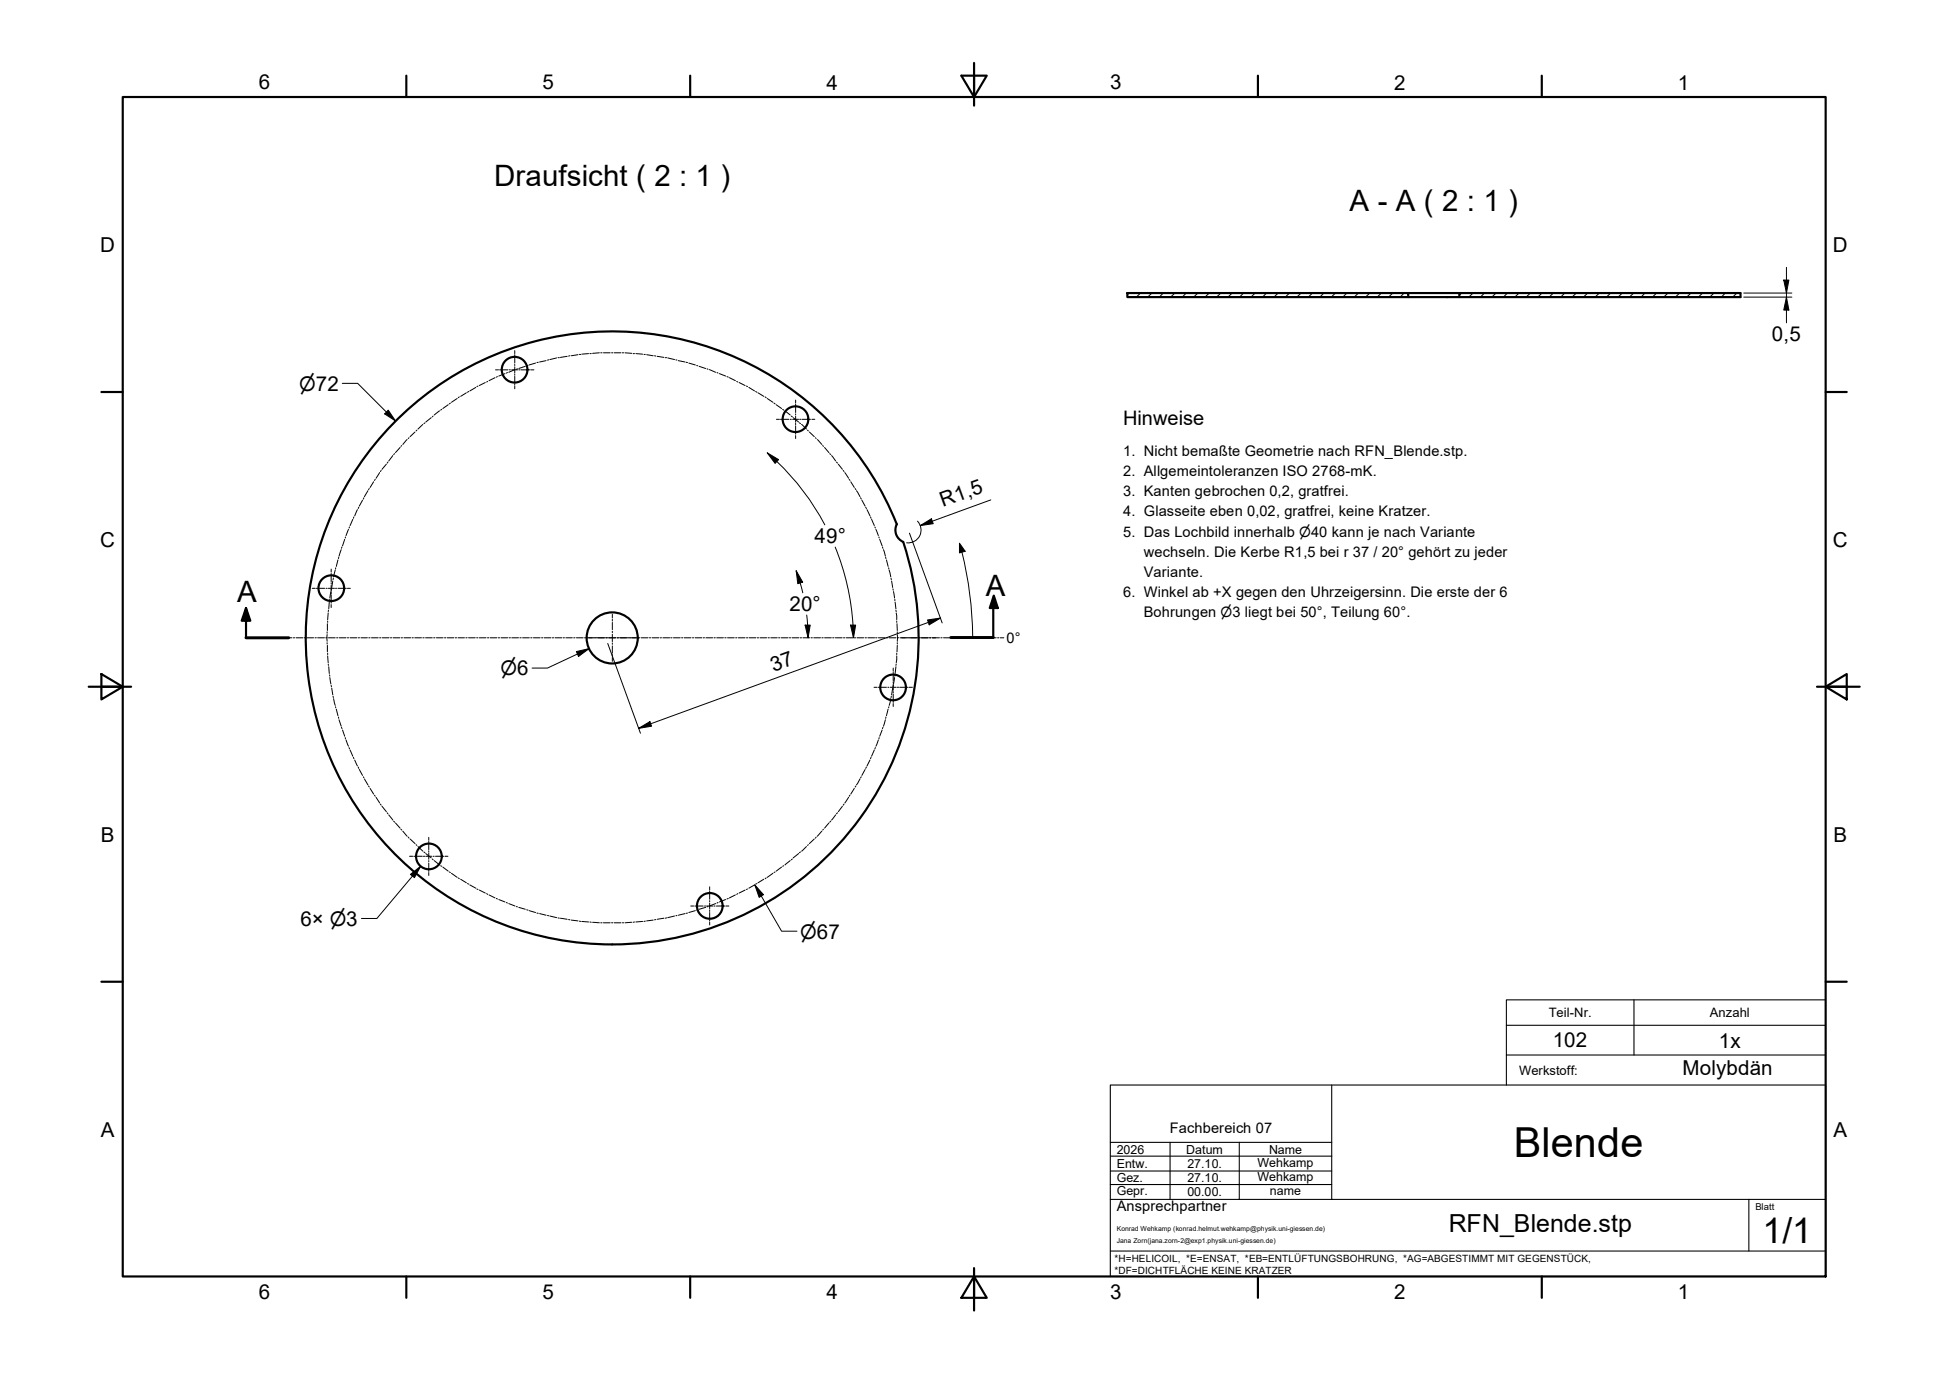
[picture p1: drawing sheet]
<svg xmlns="http://www.w3.org/2000/svg" width="458mm" height="322mm" viewBox="0 0 458 322" stroke-linecap="round" stroke-linejoin="round" font-family="sans-serif">
<!-- layer: BEMASSUNG -->
<g fill="#000">
<path d="M419 65.8h1.2l-.6 3zM419.6 69.8l.6 3h-1.2zM91.2 96.3l1.7 2.6-2.5-1.7zM180.2 106.3l2.7 1.6-.8 .9zM187 134l1.5 2.7-1.1 .4zM216.2 123.4l2.6-1.6 .4 1.2zM225.4 127.6l1.3 1.9-1.3 .3zM135.4 153l3-.7-2.5 1.9zM189.1 146.8h1.2l-.5 3zM199.8 146.8h1.2l-.5 3zM217.9 145.6l3-.5-2.7 1.6zM150 171.1l2.7-1.6 .3 1z"/>
<path d="M96.4 205.3l2.4-1.9-1.5 2.7zM177.3 207.8l2 2.3-1 .6z"/>
</g>
<!-- layer: SCHNITTLINIE -->
<path d="M57.8 142.8l1 3h-2zM233.4 139.9l1 2.9h-1.9z" fill="#000"/>
<!-- layer: BEMASSUNG -->
<g fill="none" stroke="#000" stroke-width=".23">
<path d="M409.6 68.8h11.3M409.6 69.8h11.3M419 65.8h1.2l-.6 3zM419.6 69.8l.6 3h-1.2zM419.6 62.8v13M80.4 90h3.6l8.9 8.9M91.2 96.3l1.7 2.6-2.5-1.7zM180.2 106.3l2.7 1.6-.8 .9zM180.2 106.3a57.9 57.9 0 0 1 13.5 17M232.7 117.4l-16.5 6M187 134l1.5 2.7-1.1 .4zM187 134l1 2.9"/>
<path d="M188 136.9l.6 2.3M196.2 128.5a58.1 58.1 0 0 1 4.3 21.3M213.6 125.2l7.7 21.1M215.5 122.4a3 3 0 0 1 .5 3.4 3 3 0 0 1-3.1 1.7M216.2 123.4l2.6-1.6 .4 1.2zM225.4 127.6l1.3 1.9-1.3 .3zM225.9 129.7a86 86 0 0 1 2.6 19.7M135.4 153l3-.7-2.5 1.9zM138.4 152.3l-9.8 4.6h-3.6M142.7 151.1l7.7 21.1M189.1 146.8h1.2l-.5 3zM189.5 144.4l.2 2.4"/>
<path d="M189.7 146.8l.1 3M199.8 146.8h1.2l-.5 3zM217.9 145.6l3-.5-2.7 1.6zM220.9 145.1l-70.9 26M150 171.1l2.7-1.6 .3 1zM96.4 205.3l2.4-1.9-1.5 2.7zM98.8 203.4l-10.3 12.3h-3.6M177.3 207.8l2 2.3-1 .6zM177.3 207.8l6.3 10.9h3.6"/>
</g>
<!-- layer: MITTELLINIE -->
<g fill="none" stroke="#000" stroke-width=".23">
<path d="M99.3 99.7l-1.1 1.1M99.8 99.3l-.2 .2M101.3 98.1l-1.3 1M101.7 97.7l-.2 .2M103.3 96.5l-1.3 1M103.8 96.1l-.3 .2M105.3 95l-1.3 .9M105.8 94.7l-.3 .2M107.4 93.6l-1.4 .9M107.9 93.2l-.3 .2M109.5 92.3l-1.3 .8M110.1 91.9l-.3 .2"/>
<path d="M111.8 91l-1.4 .8M112.3 90.7l-.3 .1M114 89.8l-1.4 .7M114.6 89.6l-.3 .1M116.3 88.7l-1.4 .7M116.4 86.9h.7M116.8 88.4l-.2 .2M117.3 86.9h.4M117.9 86.9h1.4M118.6 87.7l-1.4 .6M119.2 87.5l-.3 .1M119.6 86.9h.3"/>
<path d="M120.2 86.9h1.4M120.9 82.3v.7M120.9 83.3v.3M120.9 83.9v1.4M120.9 85.6v.2M120.9 86.2v1.4M120.9 87.8v.3M120.9 88.4v1.4M120.9 90.1v.2M120.9 90.6v.7M121 86.8l-1.5 .6M121.5 86.6l-.2 .1"/>
<path d="M121.9 86.9h.3M122.4 86.9h1.4M123.4 86l-1.5 .5M124 85.8l-.3 .1M124.1 86.9h.3M124.7 86.9h.7M125.8 85.3l-1.5 .4M126.4 85.1h-.3M128.3 84.7l-1.6 .3M128.9 84.5l-.3 .1M130.7 84.1l-1.5 .3M131.1 84h.3"/>
<path d="M133.2 83.7l-1.6 .2M133.9 83.6h-.4M135.8 83.3l-1.6 .3M136.1 83.2h.3M138.2 83l-1.5 .2M138.6 83h.3M140.8 82.9l-1.6 .1M141.1 82.9h.3M141.7 82.9h1.6M143.6 82.9h.4M144.3 82.9h1.6M146.2 82.9h.3"/>
<path d="M146.8 82.9l1.6 .1M148.7 83h.3M149.4 83l1.5 .2M151.3 83.2h.3M151.9 83.3l1.5 .3M153.7 83.6h.4M154.4 83.7l1.6 .2M156.3 84h.3M156.8 84.1l1.6 .3M158.7 84.5l.3 .1M159.3 84.7l1.6 .3M161.2 85.1h.3"/>
<path d="M161.8 85.3l1.5 .4M163.6 85.8l.3 .1M164.2 86l1.5 .5M166.1 86.6l.2 .1M166.6 86.8l1.5 .6M168.4 87.5l.3 .1M169 87.7l1.4 .6M170.8 88.4l.3 .2M171.3 88.7l1.4 .7M173 89.6l.3 .1M173.6 89.8l1.4 .7M175.3 90.7l.3 .1"/>
<path d="M175.9 91l1.3 .8M177.5 91.9l.3 .2M178.1 92.3l1.3 .8M179.7 93.2l.3 .2M180.2 93.6l1.3 .9M181.8 94.7l.3 .2M182.3 95l1.3 .9M182.4 98.5h.7M183.3 98.5h.3M183.8 96.1l.3 .2M183.9 98.5h1.4M184.4 96.5l1.2 1"/>
<path d="M185.6 98.5h.3M185.9 97.7l.2 .2M186.2 98.5h1.4M186.3 98.1l1.3 1M186.9 94v.7M186.9 94.9v.3M186.9 95.5v1.4M186.9 97.2v.3M186.9 97.8v1.4M186.9 99.4v.3M186.9 100v1.4M187.8 99.3l.2 .2"/>
<path d="M187.8 98.5h.4M188.3 99.7l1.1 1.1M188.4 98.5h1.4M190.1 98.5h.3M190.7 98.5h.7M83.9 119.7l-.6 1.4M84.3 119.1l-.2 .3M85.2 117.5l-.8 1.4M85.5 116.9l-.2 .3M86.4 115.2l-.8 1.4M86.7 114.7l-.1 .3M87.8 113.1l-.9 1.4"/>
<path d="M88.1 112.6l-.2 .2M89.2 111l-.9 1.3M89.5 110.5l-.2 .2M90.7 109l-1 1.2M91.1 108.5l-.2 .3M92.3 107l-1 1.3M92.7 106.5l-.2 .2M94 105.1l-1.1 1.2M94.4 104.6l-.2 .2M95.6 103.2l-1 1.2M96.1 102.8l-.2 .2M97.5 101.5l-1.2 1"/>
<path d="M97.9 101l-.2 .2M186.9 101.7v.3M186.9 102.3v.7M189.7 101l.2 .2M190.1 101.5l1.2 1M191.5 102.8l.2 .2M192 103.2l1 1.2M193.2 104.6l.2 .2M193.7 105.1l1 1.2M194.9 106.5l.2 .2M195.3 107l1 1.3M196.5 108.5l.2 .3"/>
<path d="M196.9 109l1 1.2M198.1 110.5l.1 .2M198.4 111l.9 1.3M199.5 112.6l.1 .2M199.8 113.1l.9 1.4M200.9 114.7l.1 .3M201.2 115.2l.8 1.4M202.1 116.9l.2 .3M202.4 117.5l.8 1.4M203.3 119.1l.2 .3M203.6 119.7l.7 1.4M73.3 138.2h.7"/>
<path d="M74.3 138.2h.3M74.9 138.2h1.4M76.6 138.2h.2M77.1 138.2h1.4M77.7 138.9l-.2 1.5M77.8 133.7v.7M77.8 134.7v.2M77.8 135.2v1.4M77.8 136.9v.2M77.8 137.5v1.4M77.8 139.1v.3M77.8 139.7v1.4"/>
<path d="M77.9 138.3l-.1 .3M78.2 136.4l-.3 1.6M78.3 135.8l-.1 .3M78.7 133.9l-.3 1.6M78.8 138.2h.3M78.9 133.3l-.1 .4M79.4 131.5l-.4 1.5M79.4 138.2h1.4M79.6 130.9l-.1 .3M80.1 129.1l-.5 1.5M80.3 128.4l-.1 .4M81 126.7l-.5 1.5"/>
<path d="M81 138.2h.3M81.2 126.1l-.1 .3M81.6 138.2h.7M81.9 124.3l-.6 1.5M82.1 123.7l-.1 .3M82.9 122l-.7 1.4M83.1 121.4l-.1 .3M204.5 121.4l.1 .3M204.7 122l.7 1.4M205.5 123.7l.1 .3M205.7 124.3l.6 1.5M206.4 126.1l.1 .3"/>
<path d="M206.6 126.7l.6 1.5M207.3 128.4l.1 .4M207.5 129.1l.5 1.5M208 130.9l.1 .3M208.2 131.5l.4 1.5M208.7 133.3l.1 .4M208.9 133.9l.3 1.6M209.3 135.8l.1 .3M209.4 136.4l.3 1.6M209.7 138.3l.1 .3M209.9 138.9l.2 1.5M67.8 149.8h.8"/>
<path d="M68.9 149.8h.3M69.5 149.8h1.6M71.4 149.8h.4M72.1 149.8h1.6M74 149.8h.3M74.6 149.8h1.6M76.5 149.8h.3M76.8 149v1.6M76.8 148.4v.3M76.8 150.9v.3M76.9 146.5v1.6M76.9 151.6v1.5"/>
<path d="M77 154l.1 1.6M77 145.8v.4M77 153.4v.3M77.1 143.9l-.1 1.6M77.1 155.9l.1 .4M77.2 149.8h1.5M77.2 143.3l-.1 .3M77.2 156.6l.1 1.6M77.3 141.4l-.1 1.6M77.4 158.5l.1 .3M77.5 159.1l.2 1.5M77.5 140.8l-.1 .3"/>
<path d="M77.8 141.4v.3M77.8 142v.7M79.1 149.8h.3M79.7 149.8h1.6M81.6 149.8h.3M82.2 149.8h1.6M84.1 149.8h.4M84.8 149.8h1.5M86.6 149.8h.3M87.2 149.8h1.6M89.2 149.8h.3M89.8 149.8h1.6"/>
<path d="M91.7 149.8h.3M92.3 149.8h1.6M94.2 149.8h.4M94.9 149.8h1.6M96.8 149.8h.3M97.4 149.8h1.6M99.3 149.8h.3M99.9 149.8h1.6M101.9 149.8h.3M102.5 149.8h1.6M104.4 149.8h.3M105 149.8h1.6"/>
<path d="M106.9 149.8h.4M107.6 149.8h1.5M109.4 149.8h.3M110 149.8h1.6M112 149.8h.3M112.6 149.8h1.6M114.5 149.8h.3M115.1 149.8h1.6M117 149.8h.3M117.7 149.8h1.6M119.6 149.8h.3M120.2 149.8h1.6"/>
<path d="M122.1 149.8h.3M122.7 149.8h1.6M124.7 149.8h.3M125.3 149.8h1.6M127.2 149.8h.3M127.8 149.8h1.6M129.7 149.8h.3M130.4 149.8h1.6M132.3 149.8h.3M132.9 149.8h1.5M134.7 149.8h.4M135.4 149.8h1.6"/>
<path d="M137.3 149.8h.3M137.9 149.8h2.2M140.2 149.8h1.8M142.2 149.8h.5M142.9 149.8h1.8M143.8 144.3v.8M143.8 145.5v.3M143.8 146.2v1.7M143.8 148.3v.3M143.8 149v1.7M143.8 151v.3M143.8 151.7v1.7"/>
<path d="M143.8 153.7v.4M143.8 154.4v.9M144.9 149.8h.5M145.5 149.8h1.9M147.4 149.8h2.3M150 149.8h.3M150.6 149.8h1.6M152.5 149.8h.3M153.2 149.8h1.5M155.1 149.8h.3M155.7 149.8h1.6M157.5 149.8h.4"/>
<path d="M158.2 149.8h1.6M160.1 149.8h.3M160.7 149.8h1.6M162.6 149.8h.3M163.3 149.8h1.5M165.2 149.8h.3M165.8 149.8h1.6M167.7 149.8h.3M168.3 149.8h1.6M170.2 149.8h.4M170.9 149.8h1.6M172.8 149.8h.3"/>
<path d="M173.4 149.8h1.6M175.3 149.8h.3M176 149.8h1.5M177.9 149.8h.3M178.5 149.8h1.6M180.4 149.8h.3M181 149.8h1.6M182.9 149.8h.3M183.5 149.8h1.6M185.4 149.8h.3M186.1 149.8h1.5M188 149.8h.3"/>
<path d="M188.6 149.8h1.6M190.5 149.8h.3M191.1 149.8h1.6M193 149.8h.4M193.7 149.8h1.6M195.6 149.8h.3M196.2 149.8h1.6M198.1 149.8h.3M198.8 149.8h1.5M200.7 149.8h.3M201.3 149.8h1.6M203.2 149.8h.3"/>
<path d="M203.8 149.8h1.6M205.7 149.8h.3M206.3 149.8h1.6M208.2 149.8h.3M208.9 149.8h1.5M209.8 156.9v.8M209.8 157.9v.3M209.8 158.5v1.4M210.1 159.1l-.2 1.5M210.2 140.8v.3M210.2 158.5v.3M210.2 141.4l.2 1.6"/>
<path d="M210.4 143.3l.1 .3M210.4 156.6l-.2 1.6M210.5 143.9l.1 1.6M210.5 155.9l-.1 .4M210.6 154l-.1 1.6M210.6 145.8v.4M210.6 153.4v.3M210.7 146.5l.1 1.6M210.8 149.8h.3M210.8 149v1.6M210.8 148.4v.3M210.8 150.9v.3"/>
<path d="M210.8 151.6l-.1 1.5M211.4 149.8h4.1M215.6 149.8h.6M216.3 149.8h1.8M218.3 149.8h.4M218.9 149.8h1.8M221 149.8h.3M221.6 149.8h1.7M223.6 149.8h.4M224.3 149.8h1.7M226.3 149.8h.3M226.9 149.8h1.8"/>
<path d="M229 149.8h.3M229.6 149.8h1.7M231.6 149.8h.4M232.3 149.8h1.7M234.3 149.8h.3M234.9 149.8h.9M77.8 161l.1 .3M77.9 161.6l.3 1.6M78.2 163.5l.1 .3M78.4 164.1l.3 1.6M78.8 166l.1 .2M79 166.5l.4 1.6"/>
<path d="M79.5 168.4l.1 .3M79.6 169l.5 1.5M80.2 170.8l.1 .3M80.5 171.4l.5 1.5M81.1 173.2l.1 .3M81.3 173.8l.6 1.4M82 175.6l.1 .3M82.2 176.1l.7 1.5M83 177.8l.1 .4M83.3 178.5l.6 1.4M204.3 178.5l-.7 1.4M204.6 177.8l-.1 .4"/>
<path d="M205.3 161.4h.7M205.4 176.1l-.7 1.5M205.6 175.6l-.1 .3M206.2 161.4h.4M206.3 173.8l-.6 1.4M206.5 173.2l-.1 .3M206.8 161.4h1.4M207.2 171.4l-.6 1.5M207.4 170.8l-.1 .3M208 169l-.5 1.5M208.1 168.4l-.1 .3M208.5 161.4h.3"/>
<path d="M208.6 166.5l-.4 1.6M208.8 166l-.1 .2M209.1 161.4h1.4M209.2 164.1l-.3 1.6M209.4 163.5l-.1 .3M209.7 161.6l-.3 1.6M209.8 160.1v.4M209.8 160.7v1.4M209.8 162.4v.3M209.8 163v1.4M209.8 164.6v.4M209.8 165.2v.7"/>
<path d="M209.8 161l-.1 .3M210.8 161.4h.3M211.3 161.4h1.4M213 161.4h.3M213.6 161.4h.7M84.1 180.1l.2 .4M84.4 180.7l.8 1.4M85.3 182.4l.2 .3M85.6 182.9l.8 1.4M86.6 184.6l.1 .2M86.9 185.2l.9 1.3M87.9 186.7l.2 .3"/>
<path d="M88.3 187.2l.9 1.4M89.3 188.8l.2 .3M89.7 189.3l1 1.3M90.9 190.9l.2 .2M91.3 191.4l1 1.2M92.5 192.8l.2 .3M92.9 193.3l1.1 1.2M94.2 194.7l.2 .2M94.6 195.2l1 1.2M95.9 196.6l.2 .2M96.3 197l1.2 1.1M97.7 198.4l.2 .2"/>
<path d="M98.2 198.8l1.1 1.1M100.7 196.6v.7M100.7 197.6v.3M100.7 198.2v1.4M100.7 199.8v.3M189.4 198.8l-1.1 1.1M189.9 198.4l-.2 .2M191.3 197l-1.2 1.1M191.7 196.6l-.2 .2M193 195.2l-1 1.2M193.4 194.7l-.2 .2M194.7 193.3l-1 1.2"/>
<path d="M195.1 192.8l-.2 .3M196.3 191.4l-1 1.2M196.7 190.9l-.2 .2M197.9 189.3l-1 1.3M198.2 188.8l-.1 .3M199.3 187.2l-.9 1.4M199.6 186.7l-.1 .3M200.7 185.2l-.9 1.3M201 184.6l-.1 .2M202 182.9l-.8 1.4M202.3 182.4l-.2 .3M203.2 180.7l-.8 1.4"/>
<path d="M203.5 180.1l-.2 .4M96.2 201.1h.8M97.2 201.1h.3M97.8 201.1h1.4M99.4 201.1h.4M99.6 200.1l.2 .2M100 201.1h1.4M100 200.5l1.3 1M100.7 200.4v1.4M100.7 202.1v.3M100.7 202.7v1.4M100.7 204.3v.3"/>
<path d="M100.7 204.9v.7M101.5 201.7l.2 .2M101.7 201.1h.3M102 202.1l1.3 1M102.3 201.1h1.4M103.5 203.3l.3 .1M103.9 201.1h.4M104 203.6l1.3 1M104.5 201.1h.7M105.5 204.8l.3 .1M106 205.1l1.4 .9M107.6 206.2l.3 .2"/>
<path d="M108.2 206.5l1.3 .8M109.8 207.5l.3 .1M110.4 207.8l1.4 .8M112 208.8l.3 .1M112.6 209l1.4 .7M114.3 209.9l.3 .1M114.9 210.2l1.4 .7M116.6 211l.2 .1M117.2 211.3l1.4 .5M118.9 211.9l.3 .2M119.5 212.2l1.5 .6M121.3 212.9l.2 .1"/>
<path d="M121.9 213.1l1.5 .4M123.7 213.7h.3M124.3 213.9l1.5 .4M126.1 214.4l.3 .1M126.7 214.6l1.6 .3M128.6 215l.3 .1M129.2 215.1l1.5 .4M131.1 215.6h.3M131.6 215.6l1.6 .3M133.5 215.9l.4 .1M134.2 216.1l1.6 .2M136.1 216.3l.3 .1"/>
<path d="M136.7 216.4l1.5 .1M138.6 216.5l.3 .1M139.2 216.6l1.6 .1M141.1 216.7h.3M141.7 216.7h1.6M143.6 216.7h.4M144.3 216.7h1.6M146.2 216.7h.3M148.4 216.6l-1.6 .1M149 216.5l-.3 .1M150.9 216.4l-1.5 .1M151.6 216.3l-.3 .1"/>
<path d="M153.4 216.1l-1.5 .2M154.1 215.9l-.4 .1M156 215.6l-1.6 .3M156.6 215.6h-.3M158.4 215.1l-1.6 .4M159 215l-.3 .1M160.9 214.6l-1.6 .3M161.5 214.4l-.3 .1M162.2 212.8h.7M163.2 212.8h.3M163.3 213.9l-1.5 .4M163.8 212.8h1.4"/>
<path d="M163.9 213.7h-.3M165.5 212.8h.2M165.7 213.1l-1.5 .4M166 212.8h1.4M166.3 212.9l-.2 .1M166.7 208.3v.7M166.7 209.2v.3M166.7 209.8v1.4M166.7 211.5v.3M166.7 212.1v1.4M166.7 213.7v.3M166.7 214.3v1.4"/>
<path d="M166.7 216v.3M166.7 216.5v.7M167.7 212.8h.3M168.1 212.2l-1.5 .6M168.3 212.8h1.4M168.7 211.9l-.3 .2M169.9 212.8h.3M170.4 211.3l-1.4 .5M170.5 212.8h.7M171.1 211l-.3 .1M172.7 210.2l-1.4 .7M173.3 209.9l-.3 .1"/>
<path d="M175 209l-1.4 .7M175.6 208.8l-.3 .1M177.2 207.8l-1.3 .8M177.8 207.5l-.3 .1M179.4 206.5l-1.3 .8M180 206.2l-.3 .2M181.5 205.1l-1.3 .9M182.1 204.8l-.3 .1M183.6 203.6l-1.3 1M184.1 203.3l-.3 .1M185.6 202.1l-1.2 1M186.1 201.7l-.2 .2"/>
<path d="M187.6 200.5l-1.3 1M188 200.1l-.2 .2"/>
</g>
<!-- layer: RAHMEN -->
<g fill="none" stroke="#000" stroke-width=".51">
<path d="M95.4 17.8v5M162.1 17.8v5M225.8 17.8h6l-3 5zM228.8 14.8v10M295.5 17.8v5M362.1 17.8v5M28.8 22.8h400v277h-400zM23.8 92.1h5M428.8 92.1h5M23.8 158.3l5 3-5 3zM20.8 161.3h10M426.8 161.3h10"/>
<path d="M428.8 161.3l5-3v6zM23.8 230.6h5M428.8 230.6h5M95.4 299.8v5M162.1 299.8v5M228.8 299.8l3 5h-6zM228.8 297.8v10M295.5 299.8v5M362.1 299.8v5"/>
</g>
<!-- layer: SCHNITTLINIE -->
<path d="M233.4 139.9l1 2.9h-1.9zM57.8 142.8l1 3h-2l1-3v7M233.3 142.7v7" fill="none" stroke="#000" stroke-width=".51"/>
<path d="M57.8 149.8h10M223.3 149.7h10" fill="none" stroke="#000" stroke-width=".7"/>
<!-- layer: SCHRIFTFELD -->
<g fill="none" stroke="#000" stroke-width=".25">
<path d="M383.8 234.8v13M428.8 234.8h-75v20M260.8 254.8h168v45h-168zM312.8 254.8v26.9M353.8 240.8h75M353.8 247.8h75M260.8 278.2h52M260.8 275h52M260.8 271.5h52M260.8 268.3h52M274.8 268.3v13.4M291.1 268.3v13.4"/>
<path d="M260.8 293.8h168M260.8 281.7h168M410.8 281.7v12.1"/>
</g>
<!-- layer: SICHTKANTE -->
<g fill="none" stroke="#000" stroke-width=".51">
<path d="M264.8 68.8h66v1h-66zM330.8 68.8h78v1h-78M342.8 68.8v1M210.6 123.1a72 72 0 0 0-122.4-19 72 72 0 0 0 42.4 116.5 72 72 0 0 0 81.6-93.3M210.6 123.1a3 3 0 0 0 1.6 4.2"/>
<circle cx="120.9" cy="86.8" r="3"/>
<circle cx="186.8" cy="98.4" r="3"/>
<circle cx="77.8" cy="138.1" r="3"/>
<circle cx="143.8" cy="149.8" r="6"/>
<circle cx="209.8" cy="161.4" r="3"/>
<circle cx="100.7" cy="201.1" r="3"/>
<circle cx="166.7" cy="212.7" r="3"/>
</g>
<!-- layer: SCHRAFFUR -->
<g fill="none" stroke="#000" stroke-width=".23">
<path d="M265.2 68.8l-.4 .4M267.9 68.8l-1 1M270.6 68.8l-1 1M273.2 68.8l-.9 1M276 68.8l-1 1M278.6 68.8l-.9 1M281.4 68.8l-1 1M284 68.8l-1 1M286.8 68.8l-1 1M289.4 68.8l-1 1M292.1 68.8l-1 1M294.8 68.8l-1 1"/>
<path d="M297.5 68.8l-1 1M300.2 68.8l-1 1M302.9 68.8l-1 1M305.6 68.8l-1 1M308.3 68.8l-1 1M311 68.8l-1 1M313.7 68.8l-1 1M316.4 68.8l-1 1M319.1 68.8l-1 1M321.8 68.8l-1.1 1M324.5 68.8l-1 1M327.2 68.8l-1.1 1"/>
<path d="M329.8 68.8l-.9 1M343.3 68.8l-.5 .5M346 68.8l-1 1M348.7 68.8l-1 1M351.4 68.8l-1 1M354.1 68.8l-1 1M356.8 68.8l-1 1M359.5 68.8l-1 1M362.2 68.8l-1 1M364.9 68.8l-1 1M367.5 68.8l-.9 1M370.3 68.8l-1 1"/>
<path d="M372.9 68.8l-1 1M375.7 68.8l-1.1 1M378.3 68.8l-1 1M381.1 68.8l-1.1 1M383.7 68.8l-1 1M386.4 68.8l-1 1M389.1 68.8l-1 1M391.8 68.8l-1 1M394.5 68.8l-1 1M397.2 68.8l-1 1M399.9 68.8l-1 1M402.6 68.8l-1 1"/>
<path d="M405.3 68.8l-1 1M408 68.8l-1 1"/>
</g>
<text font-size="9.7" x="355.6" y="271.7">Blende</text>
<text font-size="8.3" x="414" y="292">1/1</text>
<g font-size="6.9">
<text x="116.1" y="43.6">Draufsicht ( 2 : 1 )</text>
<text x="317" y="49.6">A - A ( 2 : 1 )</text>
<text x="55.7" y="141.3">A</text>
<text x="231.5" y="139.9">A</text>
</g>
<text font-size="5.8" x="340.3" y="289.3">RFN_Blende.stp</text>
<g font-size="4.8">
<text x="60.8" y="21">6</text>
<text x="127.4" y="21">5</text>
<text x="194.1" y="21.1">4</text>
<text x="260.8" y="21">3</text>
<text x="327.5" y="21.1">2</text>
<text x="394.1" y="21.1">1</text>
<text x="23.6" y="59.2">D</text>
<text x="430.5" y="59.2">D</text>
<text x="416.2" y="80.1">0,5</text>
<text x="221.5" y="119" transform="rotate(-20 221.5 119)">R1,5</text>
<text x="23.6" y="128.4">C</text>
<text x="191.3" y="127.6">49°</text>
<text x="430.5" y="128.4">C</text>
<text x="185.4" y="143.6">20°</text>
<text x="181.7" y="157.7" transform="rotate(-20 181.7 157.7)">37</text>
<text x="23.7" y="197.7">B</text>
<text x="430.7" y="197.7">B</text>
<text x="70.5" y="217.5">6× ⌀3</text>
<text x="364.7" y="246">102</text>
<text x="403.7" y="246">1x</text>
<text x="395.2" y="252.5">Molybdän</text>
<text x="23.7" y="266.9">A</text>
<text x="430.7" y="266.9">A</text>
<text x="60.8" y="305">6</text>
<text x="127.4" y="305">5</text>
<text x="194.1" y="305">4</text>
<text x="260.8" y="305">3</text>
<text x="327.5" y="305">2</text>
<text x="394.1" y="305">1</text>
</g>
<text font-size="4.7" x="263.8" y="99.8">Hinweise</text>
<g font-size="4.6">
<text x="70.2" y="91.7">⌀72</text>
<text x="117.5" y="158.6">⌀6</text>
<text x="188" y="220.5">⌀67</text>
</g>
<g font-size="3.4">
<text x="263.8" y="107.1">1. Nicht bemaßte Geometrie nach RFN_Blende.stp.</text>
<text x="263.8" y="111.8">2. Allgemeintoleranzen ISO 2768-mK.</text>
<text x="263.8" y="116.6">3. Kanten gebrochen 0,2, gratfrei.</text>
<text x="263.8" y="121.3">4. Glasseite eben 0,02, gratfrei, keine Kratzer.</text>
<text x="263.8" y="126">5. Das Lochbild innerhalb ⌀40 kann je nach Variante</text>
<text x="268.7" y="130.7">wechseln. Die Kerbe R1,5 bei r 37 / 20° gehört zu jeder</text>
<text x="268.7" y="135.5">Variante.</text>
<text x="263.8" y="140.2">6. Winkel ab +X gegen den Uhrzeigersinn. Die erste der 6</text>
<text x="268.7" y="145">Bohrungen ⌀3 liegt bei 50°, Teilung 60°.</text>
<text x="236.4" y="151">0°</text>
<text x="274.8" y="266.1">Fachbereich 07</text>
<text x="262.3" y="284.4">Ansprechpartner</text>
</g>
<g font-size="3">
<text x="363.8" y="238.9">Teil-Nr.</text>
<text x="401.6" y="238.9">Anzahl</text>
<text x="356.8" y="252.4">Werkstoff:</text>
</g>
<g font-size="2.9">
<text x="262.3" y="274.3">Entw.</text>
<text x="262.3" y="270.9">2026</text>
<text x="278.6" y="270.9">Datum</text>
<text x="278.9" y="274.3">27.10.</text>
<text x="295.3" y="274">Wehkamp</text>
<text x="298.1" y="270.9">Name</text>
<text x="262.3" y="280.7">Gepr.</text>
<text x="262.3" y="277.7">Gez.</text>
<text x="278.9" y="277.6">27.10.</text>
<text x="278.9" y="281">00.00.</text>
<text x="295.3" y="277.4">Wehkamp</text>
<text x="298.3" y="280.7">name</text>
</g>
<g font-size="2.3">
<text x="261.8" y="296.5">*H=HELICOIL, *E=ENSAT, *EB=ENTLÜFTUNGSBOHRUNG, *AG=ABGESTIMMT MIT GEGENSTÜCK,</text>
<text x="261.8" y="299.2">*DF=DICHTFLÄCHE KEINE KRATZER</text>
</g>
<text font-size="2.2" x="412.3" y="284.1">Blatt</text>
<g font-size="1.6">
<text x="262.3" y="292">Jana Zorn(jana.zorn-2@exp1.physik.uni-giessen.de)</text>
<text x="262.3" y="289">Konrad Wehkamp (konrad.helmut.wehkamp@physik.uni-giessen.de)</text>
</g>
</svg>
